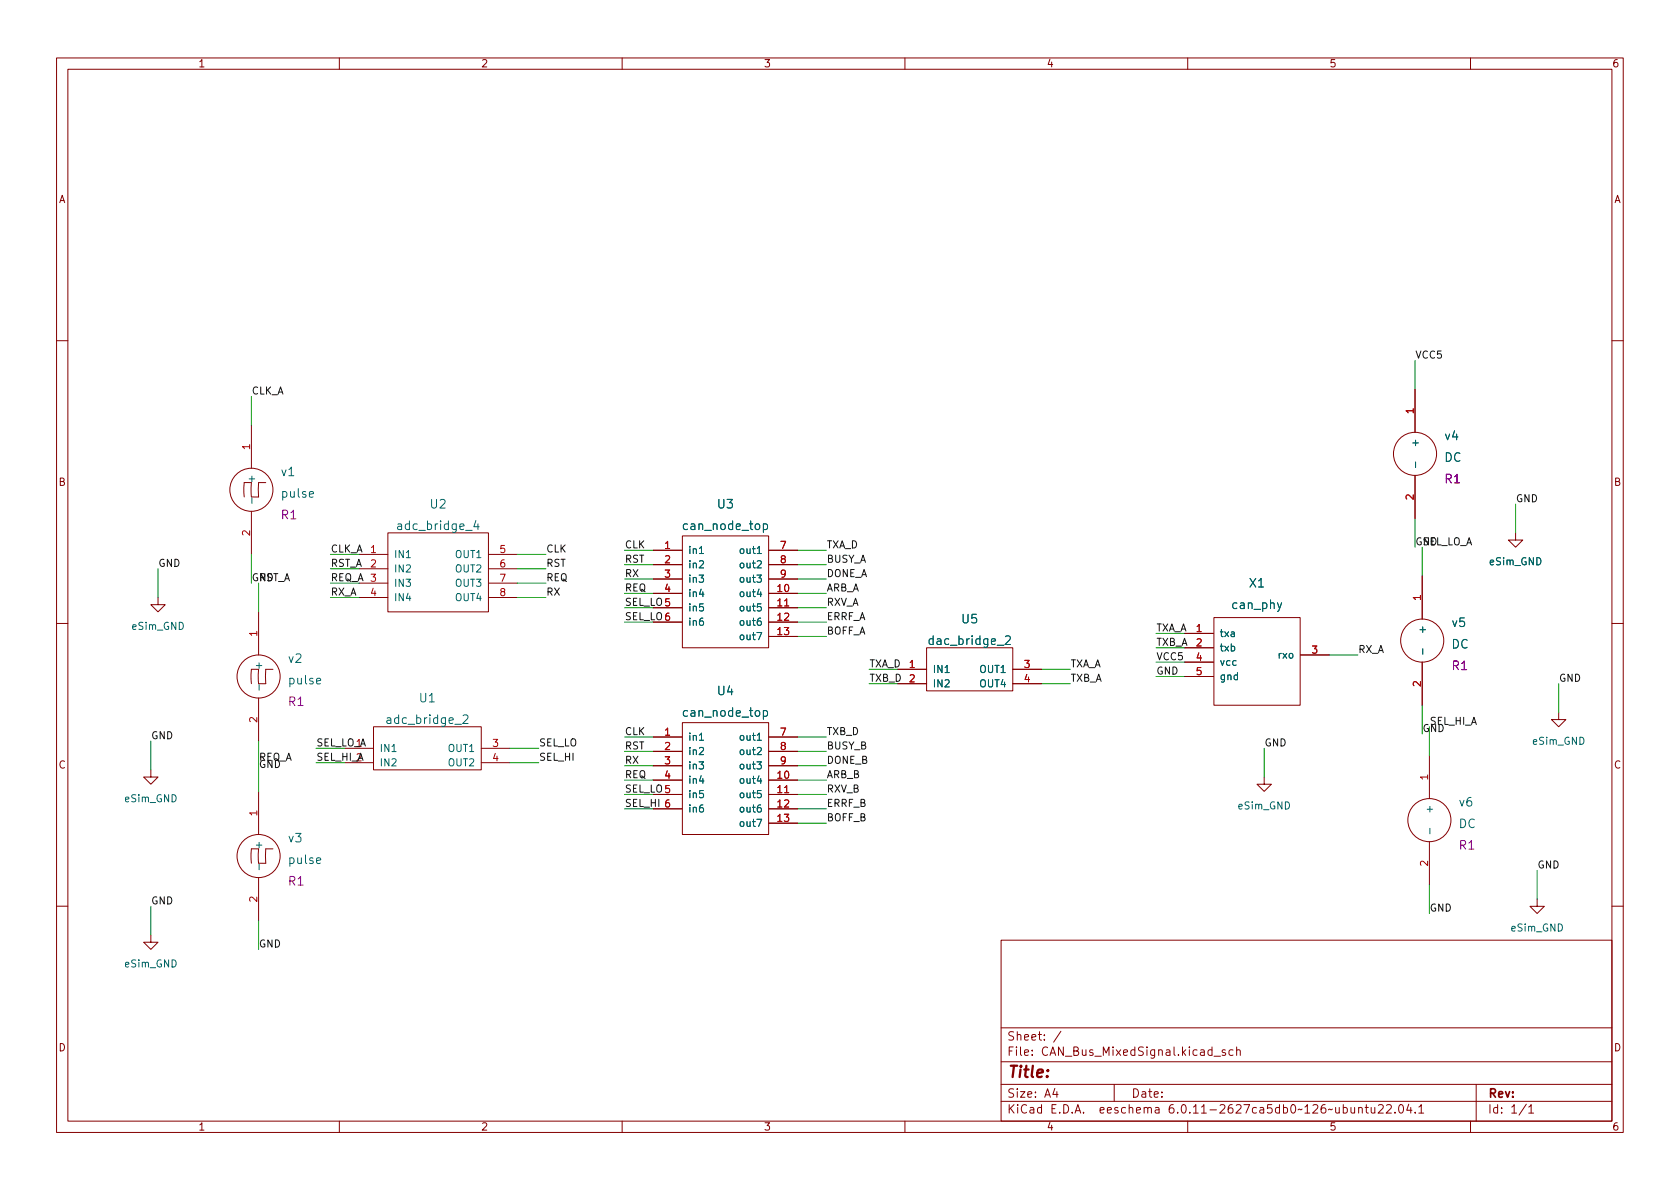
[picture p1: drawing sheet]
<svg xmlns="http://www.w3.org/2000/svg" width="297mm" height="210mm" viewBox="0 0 297 210" stroke-linecap="round" stroke-linejoin="round" font-family="sans-serif">
<g fill="none" stroke="#840000" stroke-width=".18">
<path d="M10 10.2h277v190.1h-277zM12 12.2h273v186.1h-273zM60 10.2v2M110 10.2v2M160 10.2v2M210 10.2v2M260 10.2v2M10 60.2h2M44.4 75.2v7.6M250.2 68.8v7.6M285 60.2h2M44.4 87.9l.1-2.6h-1.1h-.2l-.1 .9 .1 1.7"/>
<path d="M44.4 90.4v7.6M47 85.3h-1.3v2.6h-1.3M63.5 98h5.1M68.6 94.2h17.8v14h-17.8zM86.4 98h5M115.5 97.3h5.1M115.5 99.8h5.1M120.6 94.8h15.3v19.7h-15.3zM135.9 97.3h5.1M135.9 99.8h5.1M250.2 84.1v7.6M268 94.2v1.3h1.2l-1.2 1.3-1.3-1.3h1.3"/>
<path d="M10 110.2h2M27.9 105.7v1.2h1.3l-1.3 1.3-1.2-1.3h1.2M44.4 118.4v2.5M45.7 108.2v7.6M48.3 118.4h-1.3v2.5h-.3h-1v-2.5h-1.3M63.5 100.6h5.1M63.5 103.1h5.1M63.5 105.7h5.1M86.4 100.6h5M86.4 103.1h5M86.4 105.7h5M115.5 104.9h5.1"/>
<path d="M115.5 107.5h5.1M115.5 110h5.1M115.5 102.4h5.1M135.9 104.9h5.1M135.9 107.5h5.1M135.9 110h5.1M135.9 112.5h5.1M135.9 102.4h5.1M158.7 118.4h5.1M163.8 114.5h15.3v7.7h-15.3zM179.1 118.4h5M209.5 112h5.1"/>
<path d="M209.5 114.5h5.1M209.5 117.1h5.1M209.5 119.6h5.1M214.6 109.2h15.3v15.5h-15.3zM229.9 115.8h5.1M251.5 101.8v7.7M251.5 117.1v7.6M285 110.2h2M26.7 136.1v1.3h1.2l-1.2 1.3-1.3-1.3h1.3M45.7 123.4v7.7M45.7 139.9v7.7M61 132.3h5"/>
<path d="M61 134.9h5M66 128.5h19.1v7.6h-19.1zM85.1 132.3h5.1M85.1 134.9h5.1M115.5 130.3h5.1M115.5 137.9h5.1M115.5 132.9h5.1M115.5 135.4h5.1M120.6 127.8h15.3v19.8h-15.3zM135.9 130.3h5.1M135.9 137.9h5.1M135.9 132.9h5.1"/>
<path d="M135.9 135.4h5.1M158.7 120.9h5.1M179.1 120.9h5M223.5 137.4v1.3h1.3l-1.3 1.2-1.3-1.2h1.3M252.7 133.6v7.6M275.6 126v1.2h1.3l-1.3 1.3-1.3-1.3h1.3M44.4 150.1v2.5M45.7 155.2v7.6M48.3 150.1h-1.3v2.5l-.3 .1-1-.1v-2.5h-1.3M115.5 140.5h5.1M115.5 143h5.1M135.9 140.5h5.1"/>
<path d="M135.9 143h5.1M135.9 145.6h5.1M252.7 148.8v7.7M271.8 159v1.3h1.2l-1.2 1.2-1.3-1.2h1.3M10 160.2h2M26.7 165.3v1.3h1.2l-1.2 1.3-1.3-1.3h1.3M177 166.3h108v32h-108zM285 160.2h2M60 198.3v2M110 198.3v2M160 198.3v2M177 194.8h108"/>
<path d="M177 191.8h108M177 187.8h108M177 181.8h108M182.5 186.5v.1M182.5 185.7v.1M184.6 183.8v.1M184.6 183v.1M187.6 182.4l-1.3 1.9M197 191.8v3M204.3 195.9h.6v.9M204.9 196.2l-.5 .1a.29 .29 0 0 0-.2 .2 .29 .29 0 0 0 .2 .3h.5M210 198.3v2"/>
<path d="M216.6 185.7l-.3-.1-.2 .2v.3l.5 .1v.4h-.5M218 185.7l-.4-.1-.3 .3v.4l.1 .3h.6M218.6 185.8l.3-.2 .3 .1 .1 .9M218.6 185.1v1.5M243.7 195.5l.6-.2 .2 .2 .1 .3-1 1h1M245.1 195.5l.6-.2 .2 .2 .1 .3-.9 1h.9M246.6 196.7v.1M247.5 195.4l.1-.1a.81 .81 0 0 1 .6 .7 .81 .81 0 0 1-.3 .8h-.1a.81 .81 0 0 1-.6-.6 .81 .81 0 0 1 .3-.8zM249.1 195.3l-.4 1h.9M249.4 195.8v1M250.2 196.7v.1M250.9 195.8l.4-.5v1.5"/>
<path d="M250.9 196.8h.8M260 198.3v2M261 191.8v6.5M270.3 195.8l.4-.5v1.5M270.3 196.8h.9"/>
<circle cx="44.4" cy="86.6" r="3.8"/>
<circle cx="250.2" cy="80.3" r="3.8"/>
<circle cx="45.7" cy="119.6" r="3.8"/>
<circle cx="251.5" cy="113.3" r="3.8"/>
<circle cx="45.7" cy="151.4" r="3.8"/>
<circle cx="252.7" cy="145" r="3.8"/>
</g>
<g fill="none" stroke="#006464" stroke-width=".18">
<path d="M44.5 88.1v.9M54.7 87.4l.7-.1v-.3l-.5-.1-.2 .2 .1 .8h.6M82.3 93.8h1.2M84.1 92.1l-.3 1h.9M84.5 92.6v1M123.7 97.9h.7M133.9 99.3l.5-.1 .2 .3-.8 .9h.8M133.9 97.9h.7M135 92.7l.4-.1 .3 .3v.5l-.1 .2h-.6M135 92.6v1.6M250.3 81.7v1M133.8 111.9h.9l-.6 1.2"/>
<path d="M133.8 101.7h.8l-.4 .5 .4 .1v.5l-.2 .2-.6-.2M134.2 104.2l-.3 .9h.8M134.5 109.3l-.4 .1a.85 .85 0 0 0 0 1.2l.5-.1v-.5l-.2-.2h-.3l-.2 .2M134.6 106.8h-.6l-.1 .6 .2-.1h.4l.1 .2v.4l-.2 .1-.5-.1M176.3 114.1h1.2M177.8 112.6l.5-.2 .3 .2v.3l-.9 1.1h.9M226.6 106.6l-.5 1.4-.2 .1M251.6 114.7v1M45.8 121.1v.9M56 120.4l.7-.1-.1-.3-.4-.1-.2 .3v.7h.6M80.4 128.1h1.2M81.9 126.6l.6-.2 .2 .2v.2l-.9 1.1h.9"/>
<path d="M123.7 130.9h.7M133.8 134.7h.8l-.4 .5 .4 .1v.6l-.2 .1-.6-.1M133.9 132.3l.5-.1 .2 .3-.8 .9h.8M133.9 130.9h.7M134.2 137.2l-.3 .9h.8M134.6 139.8h-.6l-.1 .6 .2-.1h.4l.1 .2v.4l-.2 .2-.5-.2M135 125.7h.4l.3 .2v.5l-.1 .2h-.6M135 125.7v1.5M45.8 152.8v1M56 152.2l.7-.2-.1-.2-.4-.1-.2 .2v.7h.6M133.8 144.9h.9l-.6 1.2M134.5 142.3l-.4 .1a.85 .85 0 0 0 0 1.2l.5-.1v-.4l-.2-.3h-.3l-.2 .3"/>
<path d="M252.8 146.5v.9"/>
</g>
<path d="M138.7 107.2h.8M138.7 140.2h.8" fill="none" stroke="#a90000" stroke-width=".18"/>
<g fill="none" stroke="#009600" stroke-width=".18">
<path d="M44.4 70.1v5.1M250.2 63.7v5.1M44.4 98v5.1M58.4 98h5.1M91.4 98h5.1M110.4 99.8h5.1M110.4 97.3h5.1M141 99.8h5.1M141 97.3h5.1M250.2 91.7v5.1M251.5 96.8v5M268 89.1v5.1"/>
<path d="M27.9 100.6v5.1M45.7 103.1v5.1M58.4 105.7h5.1M58.4 103.1h5.1M58.4 100.6h5.1M91.4 105.7h5.1M91.4 103.1h5.1M91.4 100.6h5.1M110.4 107.5h5.1M110.4 102.4h5.1M110.4 104.9h5.1M110.4 110h5.1"/>
<path d="M141 107.5h5.1M141 102.4h5.1M141 104.9h5.1M141 110h5.1M141 112.5h5.1M153.7 118.4h5M184.1 118.4h5.1M204.4 117.1h5.1M204.4 114.5h5.1M204.4 112h5.1M204.4 119.6h5.1M235 115.8h5.1"/>
<path d="M26.7 131.1v5M45.7 131.1v8.8M55.9 132.3h5.1M55.9 134.9h5.1M90.2 132.3h5M90.2 134.9h5M110.4 132.9h5.1M110.4 130.3h5.1M110.4 135.4h5.1M110.4 137.9h5.1M141 132.9h5.1M141 130.3h5.1"/>
<path d="M141 135.4h5.1M141 137.9h5.1M153.7 120.9h5M184.1 120.9h5.1M223.5 132.3v5.1M251.5 124.7v5.1M252.7 128.5v5.1M275.6 120.9v5.1M110.4 140.5h5.1M110.4 143h5.1M141 140.5h5.1M141 145.6h5.1"/>
<path d="M141 143h5.1M252.7 156.5v5M271.8 153.9v5.1M26.7 160.3v5M45.7 162.8v5.1"/>
</g>
<text font-size="2.8" fill="#840000" x="178" y="191.2">Title:</text>
<g font-size="2.1" fill="#006464">
<text x="255.3" y="78.3">v4</text>
<text x="255.3" y="82.1">DC</text>
<text x="49.5" y="84.7">v1</text>
<text x="49.5" y="88.5">pulse</text>
<text x="69.9" y="94.2">adc_bridge_4</text>
<text x="75.9" y="90.4">U2</text>
<text x="120.5" y="94.2">can_node_top</text>
<text x="126.7" y="90.4">U3</text>
<text x="220.7" y="104.3">X1</text>
<text x="169.8" y="110.7">U5</text>
<text x="217.6" y="108.2">can_phy</text>
<text x="256.6" y="111.3">v5</text>
<text x="50.8" y="117.7">v2</text>
<text x="163.9" y="114.5">dac_bridge_2</text>
<text x="256.6" y="115.1">DC</text>
<text x="50.8" y="121.5">pulse</text>
<text x="74" y="124.7">U1</text>
<text x="126.7" y="123.4">U4</text>
<text x="68" y="128.5">adc_bridge_2</text>
<text x="120.5" y="127.2">can_node_top</text>
<text x="257.8" y="143.1">v6</text>
<text x="50.8" y="149.4">v3</text>
<text x="257.8" y="146.9">DC</text>
<text x="50.8" y="153.2">pulse</text>
</g>
<g font-size="2.1" fill="#840084">
<text x="255.3" y="85.9">R1</text>
<text x="49.5" y="92.3">R1</text>
<text x="256.6" y="119">R1</text>
<text x="50.8" y="125.3">R1</text>
<text x="257.8" y="150.7">R1</text>
<text x="50.8" y="157.1">R1</text>
</g>
<g font-size="2.1" fill="#840000">
<text x="178" y="184.5">Sheet:</text>
<text x="178" y="187.2">File:</text>
<text x="184.4" y="187.2">CAN_Bus_MixedSignal.kicad_sch</text>
<text x="178" y="197.4">KiCad</text>
<text x="178" y="194.6">Size:</text>
<text x="184.7" y="194.6">A4</text>
<text x="185.7" y="197.4">E.D.A.</text>
<text x="194.6" y="197.4">eeschema</text>
<text x="200" y="194.6">Date:</text>
<text x="207" y="197.4">6.0.11-2627ca5db0~126~ubuntu22.04.1</text>
<text x="263" y="194.6">Rev:</text>
<text x="263" y="197.4">Id:</text>
<text x="267.1" y="197.4">1/1</text>
</g>
<g font-size="1.8" fill="#840000">
<text x="35" y="12.3">1</text>
<text x="85" y="12.3">2</text>
<text x="135" y="12.3">3</text>
<text x="185" y="12.3">4</text>
<text x="235" y="12.3">5</text>
<text x="285" y="12.3">6</text>
<text x="10.4" y="36.3">A</text>
<text x="285.4" y="36.3">A</text>
<text x="10.3" y="86.3">B</text>
<text x="285.3" y="86.3">B</text>
<text x="10.3" y="136.3">C</text>
<text x="285.3" y="136.3">C</text>
<text x="10.3" y="186.3">D</text>
<text x="285.3" y="186.3">D</text>
<text x="35" y="200.3">1</text>
<text x="85" y="200.3">2</text>
<text x="135" y="200.3">3</text>
<text x="185" y="200.3">4</text>
<text x="235" y="200.3">5</text>
<text x="285" y="200.3">6</text>
</g>
<g font-size="1.8" fill="#0f0f0f">
<text x="250.2" y="63.4">VCC5</text>
<text x="44.4" y="69.7">CLK_A</text>
<text x="268" y="88.8">GND</text>
<text x="27.9" y="100.2">GND</text>
<text x="58.4" y="100.2">RST_A</text>
<text x="58.4" y="97.7">CLK_A</text>
<text x="96.5" y="100.2">RST</text>
<text x="96.5" y="97.7">CLK</text>
<text x="110.4" y="97">CLK</text>
<text x="110.4" y="99.5">RST</text>
<text x="146.1" y="97">TXA_D</text>
<text x="146.1" y="99.5">BUSY_A</text>
<text x="250.2" y="96.4">GND</text>
<text x="251.5" y="96.4">SEL_LO_A</text>
<text x="44.4" y="102.8">GND</text>
<text x="45.7" y="102.8">RST_A</text>
<text x="58.4" y="102.8">REQ_A 3</text>
<text x="58.4" y="105.3">RX_A</text>
<text x="96.5" y="102.8">REQ</text>
<text x="96.5" y="105.3">RX</text>
<text x="110.4" y="104.6">REQ</text>
<text x="110.4" y="107.1">SEL_LO5</text>
<text x="110.4" y="102">RX</text>
<text x="146.1" y="102">DONE_A</text>
<text x="146.1" y="104.6">ARB_A</text>
<text x="146.1" y="107.1">RXV_A</text>
<text x="110.4" y="109.7">SEL_LO6</text>
<text x="146.1" y="109.7">ERRF_A</text>
<text x="146.1" y="112.2">BOFF_A</text>
<text x="204.4" y="111.7">TXA_A</text>
<text x="153.7" y="118">TXA_D</text>
<text x="189.2" y="118">TXA_A</text>
<text x="204.4" y="116.7">VCC5</text>
<text x="204.4" y="114.2">TXB_A</text>
<text x="204.4" y="119.3">GND</text>
<text x="240.1" y="115.5">RX_A</text>
<text x="153.7" y="120.5">TXB_D</text>
<text x="189.2" y="120.5">TXB_A</text>
<text x="275.6" y="120.5">GND</text>
<text x="26.7" y="130.7">GND</text>
<text x="55.9" y="132">SEL_LO_A</text>
<text x="95.2" y="132">SEL_LO</text>
<text x="110.4" y="130">CLK</text>
<text x="146.1" y="130">TXB_D</text>
<text x="223.5" y="132">GND</text>
<text x="251.5" y="129.4">GND</text>
<text x="252.7" y="128.2">SEL_HI_A</text>
<text x="45.7" y="135.8">GND</text>
<text x="45.7" y="134.5">REQ_A</text>
<text x="55.9" y="134.5">SEL_HI_A</text>
<text x="62.8" y="132.1">1</text>
<text x="62.8" y="134.6">2</text>
<text x="95.2" y="134.5">SEL_HI</text>
<text x="110.4" y="137.6">REQ</text>
<text x="110.4" y="135.1">RX</text>
<text x="110.4" y="132.5">RST</text>
<text x="146.1" y="137.6">ARB_B</text>
<text x="146.1" y="132.5">BUSY_B</text>
<text x="146.1" y="135.1">DONE_B</text>
<text x="110.4" y="142.7">SEL_HI 6</text>
<text x="110.4" y="140.1">SEL_LO5</text>
<text x="146.1" y="142.7">ERRF_B</text>
<text x="146.1" y="140.1">RXV_B</text>
<text x="146.1" y="145.2">BOFF_B</text>
<text x="271.8" y="153.6">GND</text>
<text x="26.7" y="159.9">GND</text>
<text x="252.7" y="161.2">GND</text>
<text x="45.7" y="167.5">GND</text>
</g>
<g font-size="1.8" fill="#a90000">
<text x="249.9" y="73.3" transform="rotate(-90 249.9 73.3)">1</text>
<text x="44.2" y="79.7" transform="rotate(-90 44.2 79.7)">1</text>
<text x="249.9" y="88.6" transform="rotate(-90 249.9 88.6)">2</text>
<text x="44.2" y="94.9" transform="rotate(-90 44.2 94.9)">2</text>
<text x="65.4" y="97.8">1</text>
<text x="65.4" y="100.3">2</text>
<text x="88.2" y="97.8">5</text>
<text x="88.2" y="100.3">6</text>
<text x="117.4" y="97.1">1</text>
<text x="117.4" y="99.6">2</text>
<text x="137.8" y="97.1">7</text>
<text x="137.8" y="99.6">8</text>
<text x="65.4" y="105.4">4</text>
<text x="88.2" y="102.9">7</text>
<text x="88.2" y="105.4">8</text>
<text x="117.4" y="102.1">3</text>
<text x="117.4" y="104.7">4</text>
<text x="117.4" y="107.2">5</text>
<text x="137.2" y="104.7">10</text>
<text x="137.2" y="107.2">11</text>
<text x="137.8" y="102.1">9</text>
<text x="251.2" y="106.3" transform="rotate(-90 251.2 106.3)">1</text>
<text x="45.5" y="112.7" transform="rotate(-90 45.5 112.7)">1</text>
<text x="117.4" y="109.8">6</text>
<text x="137.2" y="109.8">12</text>
<text x="137.2" y="112.3">13</text>
<text x="211.3" y="111.8">1</text>
<text x="160.6" y="118.1">1</text>
<text x="180.9" y="118.1">3</text>
<text x="211.3" y="114.3">2</text>
<text x="211.3" y="116.8">4</text>
<text x="211.3" y="119.4">5</text>
<text x="231.8" y="115.6">3</text>
<text x="160.6" y="120.6">2</text>
<text x="180.9" y="120.6">4</text>
<text x="251.2" y="121.6" transform="rotate(-90 251.2 121.6)">2</text>
<text x="45.5" y="127.9" transform="rotate(-90 45.5 127.9)">2</text>
<text x="117.4" y="130.1">1</text>
<text x="137.8" y="130.1">7</text>
<text x="86.9" y="132.1">3</text>
<text x="86.9" y="134.6">4</text>
<text x="117.4" y="132.6">2</text>
<text x="117.4" y="135.2">3</text>
<text x="117.4" y="137.7">4</text>
<text x="137.2" y="137.7">10</text>
<text x="137.8" y="132.6">8</text>
<text x="137.8" y="135.2">9</text>
<text x="117.4" y="140.2">5</text>
<text x="117.4" y="142.8">6</text>
<text x="137.2" y="140.2">11</text>
<text x="137.2" y="142.8">12</text>
<text x="252.5" y="138.1" transform="rotate(-90 252.5 138.1)">1</text>
<text x="45.5" y="144.4" transform="rotate(-90 45.5 144.4)">1</text>
<text x="137.2" y="145.3">13</text>
<text x="252.5" y="153.3" transform="rotate(-90 252.5 153.3)">2</text>
<text x="45.5" y="159.7" transform="rotate(-90 45.5 159.7)">2</text>
</g>
<g font-size="1.8" fill="#006464">
<text x="251.2" y="79.2" transform="rotate(-90 251.2 79.2)">+</text>
<text x="45.5" y="85.5" transform="rotate(-90 45.5 85.5)">+</text>
<text x="69.6" y="99.1">IN1</text>
<text x="69.6" y="101.6">IN2</text>
<text x="80.4" y="99.1">OUT1</text>
<text x="80.4" y="101.6">OUT2</text>
<text x="121.6" y="98.3">in1</text>
<text x="121.6" y="100.9">in2</text>
<text x="130.5" y="98.3">out1</text>
<text x="130.5" y="100.9">out2</text>
<text x="263.2" y="100.3">eSim_GND</text>
<text x="69.6" y="104.1">IN3</text>
<text x="69.6" y="106.7">IN4</text>
<text x="80.4" y="104.1">OUT3</text>
<text x="80.4" y="106.7">OUT4</text>
<text x="121.6" y="103.4">in3</text>
<text x="121.6" y="106">in4</text>
<text x="130.5" y="106">out4</text>
<text x="130.5" y="103.4">out3</text>
<text x="23.1" y="111.8">eSim_GND</text>
<text x="121.6" y="108.5">in5</text>
<text x="121.6" y="111">in6</text>
<text x="130.5" y="108.5">out5</text>
<text x="130.5" y="111">out6</text>
<text x="130.5" y="113.6">out7</text>
<text x="215.6" y="113">txa</text>
<text x="252.5" y="112.2" transform="rotate(-90 252.5 112.2)">+</text>
<text x="46.7" y="118.6" transform="rotate(-90 46.7 118.6)">+</text>
<text x="164.8" y="119.4">IN1</text>
<text x="173.1" y="119.4">OUT1</text>
<text x="215.6" y="115.6">txb</text>
<text x="215.6" y="118.1">vcc</text>
<text x="225.8" y="116.8">rxo</text>
<text x="164.8" y="121.9">IN2</text>
<text x="173.1" y="121.9">OUT4</text>
<text x="215.6" y="120.7">gnd</text>
<text x="121.6" y="131.4">in1</text>
<text x="130.5" y="131.4">out1</text>
<text x="67.1" y="133.4">IN1</text>
<text x="67.1" y="135.9">IN2</text>
<text x="79.1" y="133.4">OUT1</text>
<text x="79.1" y="135.9">OUT2</text>
<text x="121.6" y="133.9">in2</text>
<text x="121.6" y="136.4">in3</text>
<text x="130.5" y="133.9">out2</text>
<text x="130.5" y="136.4">out3</text>
<text x="270.8" y="132.1">eSim_GND</text>
<text x="21.9" y="142.2">eSim_GND</text>
<text x="121.6" y="139">in4</text>
<text x="121.6" y="141.5">in5</text>
<text x="130.5" y="139">out4</text>
<text x="130.5" y="141.5">out5</text>
<text x="218.7" y="143.5">eSim_GND</text>
<text x="253.8" y="144" transform="rotate(-90 253.8 144)">+</text>
<text x="121.6" y="144.1">in6</text>
<text x="130.5" y="144.1">out6</text>
<text x="130.5" y="146.6">out7</text>
<text x="46.7" y="150.3" transform="rotate(-90 46.7 150.3)">+</text>
<text x="267" y="165.1">eSim_GND</text>
<text x="21.9" y="171.5">eSim_GND</text>
</g>
</svg>
